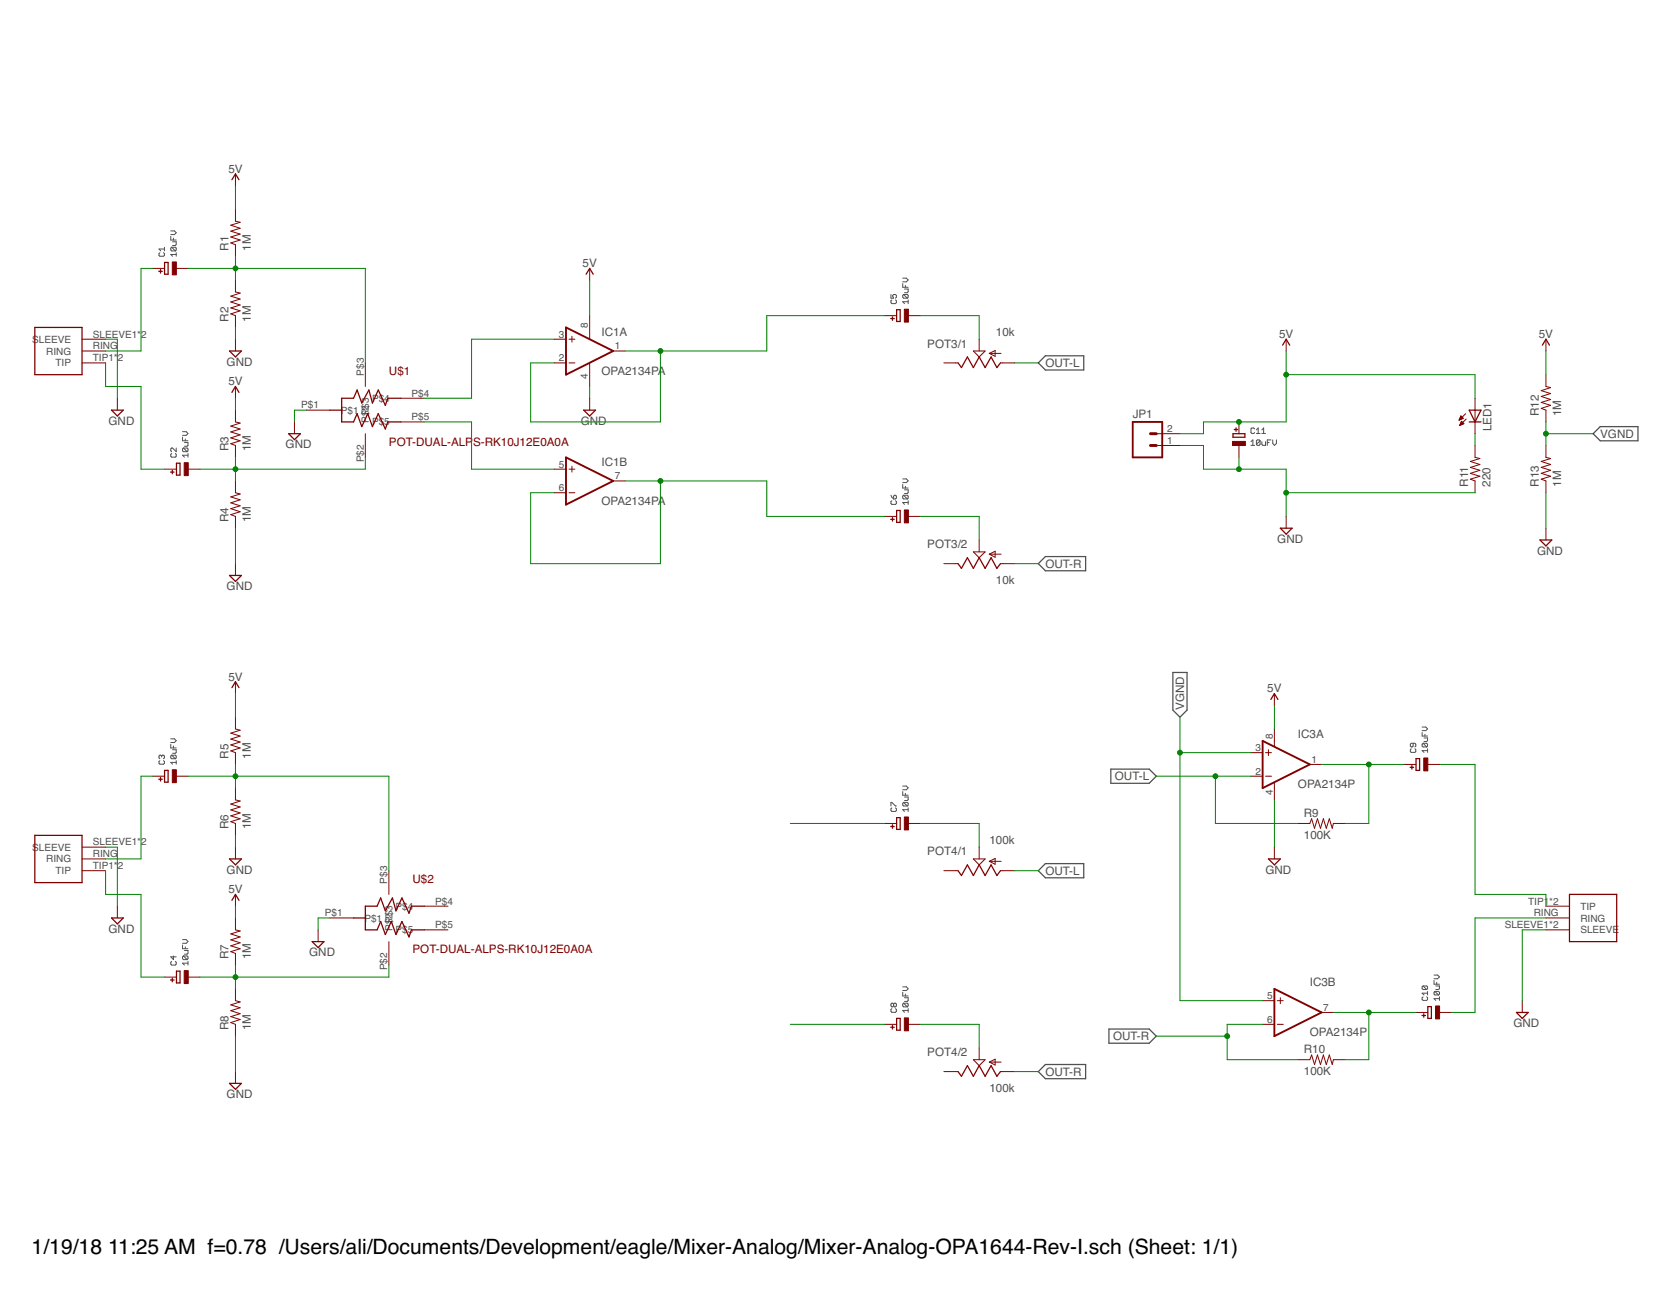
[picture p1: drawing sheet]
<svg xmlns="http://www.w3.org/2000/svg" width="279mm" height="216mm" viewBox="0 0 279 216" stroke-linecap="round" stroke-linejoin="round" font-family="sans-serif">
<g fill="none" stroke="#505050" stroke-width=".17">
<path d="M28.6 39.5v.6h.9M28.6 38.6h.6l.3 .3-.3 .3h-.6M29 39.8v.3M26.7 42.2l-.1 .2v.3l.1 .1h.6l.2-.1v-.3l-.2-.2M27.5 41.3v.6M27.5 41.6h-.9l.3 .3M28.7 41.3h.6l.2 .2v.3l-.2 .1M28.7 41.3l-.1 .2v.3l.1 .1h.6M28.7 41.3l.6 .6M28.9 40.4h.6v.5l-.2 .1h-.4M29.5 42.5h-.9l.3 .3M29.5 42.2v.6"/>
<path d="M149 49.2v.6h.4l-.1-.4 .1-.2h.3l.2 .2v.3l-.2 .1M149.1 50.1l-.1 .2v.3l.1 .1h.6l.2-.1v-.3l-.2-.2M150.9 47.4v.6h.9M150.9 46.5h.7l.2 .3-.2 .3h-.7M151.1 49.2h.6l.1 .2v.3l-.1 .1M151.1 49.2l-.2 .2v.3l.2 .1h.6M151.1 49.2l.6 .6M151.2 48.3h.6v.4l-.1 .2h-.5M151.4 47.7v.3M151.8 50.4h-.9l.3 .3M151.8 50.1v.6M28.7 75.8l-.1 .1v.3l.1 .2h.6l.2-.2v-.3l-.2-.1"/>
<path d="M29.5 74.9v.6l-.6-.6-.3 .1v.3l.1 .2M30.5 73v.7h.9M30.5 72.1h.6l.3 .4-.3 .2h-.6M30.7 74.9h.6l.1 .1v.3l-.1 .2M30.7 74.9l-.2 .1v.3l.2 .2h.6M30.7 74.9l.6 .6M30.8 74h.6v.4l-.1 .2h-.5M31 73.4v.3M31.4 76.1h-.9l.3 .3M31.4 75.8v.6M209.2 73.8l.3-.3v.9M209.2 74.4h.6"/>
<path d="M209.8 71.7l-.2-.2h-.3l-.1 .2v.6l.1 .1h.3l.2-.1M210.1 72.4h.6M210.1 71.8l.3-.3v.9M210.7 73.7v.6l-.2 .1h-.3l-.1-.1M210.7 73.7l-.2-.2h-.3l-.1 .2v.6M210.7 73.7l-.6 .6M211 73.8v.5l.1 .1h.5v-.6M211 72.4h.6M211 71.8l.3-.3v.9M211.9 74h.3M212.5 73.5h-.6v.9M212.8 73.5v.6l.3 .3 .3-.3v-.6"/>
<path d="M149 82.8l.4 .6M149.1 83.7l-.1 .1v.3l.1 .2h.6l.2-.2v-.3l-.2-.1M149.4 82.9l.3-.1 .2 .1v.3l-.2 .2h-.3zM150.9 80.9v.7h.9M150.9 80h.7l.2 .3-.2 .3h-.7M151.1 82.8h.6l.1 .1v.3l-.1 .2M151.1 82.8l-.2 .1v.3l.2 .2h.6M151.1 82.8l.6 .6M151.2 81.9h.6v.4l-.1 .2h-.5M151.4 81.3v.3M151.8 83.7v.6M151.8 84h-.9l.3 .3"/>
<path d="M26.7 127.1l-.1 .2v.3l.1 .1h.6l.2-.1v-.3l-.2-.2M27 126.3l-.1-.1-.3 .1v.3l.1 .2M27 126.3l.2-.1 .3 .1v.3l-.2 .2M27 126.3v.2M28.6 124.4v.6h.9M28.6 123.5h.6l.3 .3-.3 .3h-.6M28.7 126.2h.6l.2 .1v.3l-.2 .2M28.7 126.2l-.1 .1v.3l.1 .2h.6M28.7 126.2l.6 .6M28.9 125.3h.6v.4l-.2 .2h-.4M29 124.7v.3M29.5 127.1v.6"/>
<path d="M29.5 127.4h-.9l.3 .3M149 134.7v-.6l.9 .6M149.1 135l-.1 .1v.3l.1 .2h.6l.2-.2v-.3l-.2-.1M150.9 132.3v.6h.9M150.9 131.4h.7l.2 .3-.2 .3h-.7M151.1 134.1h.6l.1 .1v.3l-.1 .2M151.1 134.1l-.2 .1v.3l.2 .2h.6M151.1 134.1l.6 .6M151.2 133.2h.6v.4l-.1 .2h-.5M151.4 132.6v.3M151.8 135v.6M151.8 135.3h-.9l.3 .3"/>
<path d="M236 125.1l-.2 .2v.3l.2 .1h.6l.1-.1v-.3l-.1-.2M236.3 124.2v.5l-.2 .1-.3-.1v-.3l.2-.2h.6l.1 .2v.3l-.1 .1M237.8 122.4v.6h.9M237.8 121.5h.6l.3 .3-.3 .3h-.6M238 124.2h.5l.2 .2v.3l-.2 .1M238 124.2l-.2 .2v.3l.2 .1h.5M238 124.2l.5 .6M238.1 123.3h.6v.5l-.2 .1h-.4M238.3 122.7v.3M238.7 125.4h-.9l.3 .3M238.7 125.1v.6M29 159.7v.7l-.4-.5h.9"/>
<path d="M30.5 157.9v.6h.9M30.5 157h.6l.3 .3-.3 .3h-.6M30.7 159.7h.6l.1 .2v.3l-.1 .2M30.7 159.7l-.2 .2v.3l.2 .2h.6M30.7 159.7l.6 .7M30.8 158.8h.6v.5l-.1 .1h-.5M31 158.2v.3M28.7 160.7l-.1 .1v.3l.1 .2h.6l.2-.2v-.3l-.2-.1M31.4 160.7v.6M31.4 161h-.9l.3 .3M149.1 168.6l-.1 .1v.3l.1 .2h.6l.2-.2v-.3l-.2-.1M149.4 167.8l-.1-.2-.3 .2v.3l.1 .2 .3-.2"/>
<path d="M149.4 167.8l.2-.2 .3 .2v.3l-.2 .2-.3-.2M149.4 167.8v.3M150.9 165.8v.6h.9M150.9 164.9h.7l.2 .3-.2 .3h-.7M151.1 167.6h.6l.1 .2v.3l-.1 .2M151.1 167.6l-.2 .2v.3l.2 .2h.6M151.1 167.6l.6 .7M151.2 166.7h.6v.5l-.1 .1h-.5M151.4 166.1v.3M151.8 168.6v.6M151.8 168.8h-.9l.3 .4M238 164.8h.5l.2 .1v.3l-.2 .2"/>
<path d="M238 166.6l-.2 .1v.3l.2 .2h.5l.2-.2v-.3l-.2-.1M238 164.8l-.2 .1v.3l.2 .2h.5M238 164.8l.5 .6M238.7 165.7v.6M238.7 166h-.9l.3 .3M239.8 163.9v.6h.9M239.8 162.9h.6l.3 .3-.3 .4h-.6M239.9 165.7h.6l.2 .1v.3l-.2 .2M239.9 165.7l-.1 .1v.3l.1 .2h.6M239.9 165.7l.6 .6M240.1 164.8h.6v.4l-.2 .2h-.4M240.2 164.1v.4"/>
<path d="M240.7 166.9h-.9l.3 .3M240.7 166.6v.6"/>
</g>
<path d="M173.6 60.6l1.2-1.1h6.4v2.3h-6.4zM266.4 72.5l1.2-1.2h6.3v2.4h-6.3zM173.6 94.2l1.2-1.2h6.7v2.4h-6.7zM196.1 112.4h2.4v6.3l-1.2 1.1-1.2-1.1zM185.7 128.5h6.5l1.1 1.2-1.1 1.2h-6.5zM173.6 145.5l1.2-1.2h6.4v2.4h-6.4zM173.6 179.1l1.2-1.2h6.7v2.4h-6.7zM185.4 172h6.8l1.1 1.1-1.1 1.2h-6.8z" fill="none" stroke="#505050" stroke-width=".21"/>
<g fill="none" stroke="#800000" stroke-width=".21">
<path d="M38.8 30l.6-.9 .6 .9M5.8 54.7h7.9v7.9h-7.9zM26.5 45.3h.6M26.8 45v.6M27.5 43.9h.6v1.9h-.6zM38.4 58.7h2l-1 .9zM98 45.8l.6-.9 .6 .9M148.9 53.2h.6M149.2 52.9v.6M149.9 51.8h.6v1.9h-.6zM214.5 57.7l.6-1 .5 1M257.9 57.7l.6-1 .6 1"/>
<path d="M18.6 68.5h2l-1 1zM28.5 78.9h.6M28.8 78.6v.6M29.5 77.4h.6v2h-.6zM38.8 65.6l.6-1 .6 1M48.3 72.5h1.9l-1 1zM55.2 68.5h1.9M67 66.5h-2.2l-.4 1.2-1.2-2.5-.9 2.2-.6-2.2-1.2 2.2-.8-2.2-.6 1.3h-2v4h2l.6-1.4 .8 2.2 1-2.2 .8 2.2 .9-2.2 1.2 2.6 .4-1.2h2.2M97.6 68.5h2l-1 1zM160.2 60.6l.6 .8 1-1.8 1 1.8 .9-1.8 1 1.8 1-1.8 1 1.8 .6-.8M206.2 72.5h2v.6h-2zM206.4 71.8h.6"/>
<path d="M206.7 71.5v.6M245.7 68.5h1.9l-1 2zM245.7 70.5h1.9M38.4 96.2h2l-1 1zM148.9 86.8h.6M149.2 86.5v.6M149.9 85.3h.6v2h-.6zM160.2 94.2l.6 .8 1-1.8 1 1.8 .9-1.8 1 1.8 1-1.8 1 1.8 .6-.8M214.1 88.3h1.9l-.9 1zM257.5 90.2h2l-1 1zM38.8 114.9l.6-1 .6 1M212.5 116.9l.6-1 .6 1"/>
<path d="M5.8 139.6h7.9v7.9h-7.9zM26.5 130.2h.6M26.8 129.9v.6M27.5 128.7h.6v2h-.6zM148.9 138.1h.6M149.2 137.8v.6M149.9 136.6h.6v2h-.6zM235.8 128.2h.6M236.1 127.9v.6M236.8 126.8h.6v1.9h-.6zM18.6 153.4h2l-1 1zM38.4 143.5h2l-1 1z"/>
<path d="M38.8 150.5l.6-1 .6 1M52.2 157.4h2l-1 .9zM59.1 153.4h2M71 151.4h-2.2l-.4 1.2-1.2-2.5-1 2.1-.6-2.1-1.2 2.1-.8-2.1-.5 1.3h-2v4h2l.5-1.4 .8 2.2 1-2.2 .8 2.2 1-2.2 1.2 2.6 .4-1.2h2.2M160.2 145.5l.6 .8 1-1.8 1 1.8 .9-1.8 1 1.8 1-1.8 1 1.8 .6-.8M212.1 143.5h2l-1 1zM262.4 149.5h7.9v7.9h-7.9zM28.5 163.8h.6M28.8 163.5v.6M29.5 162.3h.6v2h-.6zM148.9 171.7h.6M149.2 171.4v.6"/>
<path d="M149.9 170.2h.6v1.9h-.6zM160.2 179.1l.6 .8 1-1.8 1 1.8 .9-1.8 1 1.8 1-1.8 1 1.8 .6-.8M237.8 169.7h.6M238.1 169.4v.6M238.7 168.2h.6v2h-.6zM253.6 169.2h1.9l-1 1zM38.4 181h2l-1 1z"/>
</g>
<g fill="none" stroke="#800000" stroke-width=".17">
<path d="M39.4 29.1v1.9M39.4 35v2l.8 .1-1.6 .5 1.6 .5-1.6 .5 1.6 .5-1.6 .5 1.6 .5-1.6 .5 .8 .3v2M13.7 58.7h4M13.7 56.7h4M25.5 44.9h2M29.5 44.9h2M39.4 46.8v2l.8 .2-1.6 .5 1.6 .5-1.6 .5 1.6 .5-1.6 .5 1.6 .4-1.6 .6 .8 .2v2M39.4 56.7v2M92.7 56.7h1.9M95.1 56.7h1M95.6 56.2v1M98.6 44.9v1.9"/>
<path d="M98.6 52.7v4M102.5 58.7h2M147.9 52.7h2M151.9 52.7h2M162.8 58.7h1.9l-1 .9zM163.7 56.7v2M165.4 59.1h2M165.4 59.1l1-.5v.9zM215.1 56.7v2M258.5 56.7v2M13.7 60.6h4M19.6 66.5v2"/>
<path d="M27.5 78.4h2M31.5 78.4h1.9M39.4 64.6v1.9M39.4 68.5v2l.8 .2-1.6 .5 1.6 .5-1.6 .5 1.6 .5-1.6 .5 1.6 .5-1.6 .4 .8 .3v2M49.2 70.5v2M51.2 68.5h4M61.1 60.6v4M61.1 72.5v3.9M67 66.5h4M67 70.5h4M92.7 60.6h1.9M92.7 78.4h1.9"/>
<path d="M95.1 60.6h1M95.1 78.4h1M95.6 77.9v1M98.6 60.6v4M98.6 66.5v2M157.8 60.6h2.4M167.3 60.6h2.4M193.3 74.4h4M193.3 72.5h4M207.2 70.5v2M207.2 74.4v2M244 70.1h.1"/>
<path d="M244.1 70h.2M244.1 70h.4M244.1 71.1h.1M244.1 69.9h.5M244.1 71h.2M244.2 69.8h.3M244.2 70.9h.3M244.2 70.8h.5M244.2 69.7h.3M244.2 69.6h.2M244.2 70.7h.5M244.3 69.5l-.3 .7"/>
<path d="M244.3 69.5l.4 .4-.7 .3M244.3 69.5h.1M244.3 70.7h.3M244.3 70.6h.2M244.3 70.5h.2M244.4 70.4l.4 .4-.7 .3zM245.1 69.1l-1.1 1.1M245.2 70l-1.1 1.1M246.6 66.5v6M246.6 74.4v2l.8 .2-1.5 .5 1.5 .5-1.5 .5 1.5 .5-1.5 .5 1.5 .5-1.5 .5 .7 .3v1.9M258.5 62.6v2l.8 .2-1.6 .5 1.6 .5-1.6 .5 1.6 .5-1.6 .4 1.6 .5-1.6 .5 .8 .3v2M258.5 74.4v2l.8 .2-1.6 .5 1.6 .5-1.6 .5 1.6 .5-1.6 .5 1.6 .5-1.6 .5 .8 .3v1.9"/>
<path d="M39.4 80.4v1.9l.8 .2-1.6 .5 1.6 .5-1.6 .5 1.6 .5-1.6 .5 1.6 .5-1.6 .5 .8 .3v2M39.4 94.2v2M92.7 82.3h1.9M95.1 82.3h1M102.5 80.4h2M147.9 86.3h2M151.9 86.3h2M157.8 94.2h2.4M162.8 92.2h1.9l-1 1zM163.7 90.2v2M165.4 92.6l1-.5v1zM165.4 92.6h2"/>
<path d="M167.3 94.2h2.4M215.1 86.3v2M258.5 88.3v1.9M39.4 113.9v2M39.4 119.8v2l.8 .2-1.6 .5 1.6 .5-1.6 .5 1.6 .5-1.6 .5 1.6 .5-1.6 .5 .8 .3v1.9M213.1 115.9v2M25.5 129.7h2M29.5 129.7h2M39.4 131.7v2l.8 .2-1.6 .5 1.6 .5-1.6 .4 1.6 .5-1.6 .5 1.6 .5-1.6 .5 .8 .3v2M147.9 137.6h2M151.9 137.6h2M209.1 125.8h2"/>
<path d="M209.1 129.7h2M211.6 125.8h1M211.6 129.7h1M212.1 125.3v1M213.1 121.8v2.9M213.1 130.8v2.9M217 137.6h2l.3-.8 .5 1.6 .5-1.6 .5 1.6 .5-1.6 .5 1.6 .5-1.6 .5 1.6 .1-.8h2M219 127.7h2M234.8 127.7h2M238.7 127.7h2M13.7 145.5h4M13.7 143.5h4"/>
<path d="M13.7 141.6h4M19.6 151.4v2M39.4 141.6v1.9M39.4 149.5v1.9M39.4 153.4v2l.8 .2-1.6 .5 1.6 .5-1.6 .5 1.6 .4-1.6 .6 1.6 .4-1.6 .5 .8 .3v2M53.2 155.4v2M55.2 153.4h3.9M65 145.5v4M65 157.4v3.9M71 151.4h3.9M71 155.4h3.9M157.8 145.5h2.4"/>
<path d="M162.8 143.5h1.9l-1 1zM163.7 141.6v1.9M165.4 143.9l1-.5v1zM165.4 143.9h2M167.3 145.5h2.4M213.1 141.6v1.9M258.5 151.4h3.9M258.5 153.4h3.9M258.5 155.4h3.9M27.5 163.3h2M31.5 163.3h1.9M39.4 165.2v2l.8 .2-1.6 .5 1.6 .5-1.6 .5 1.6 .5-1.6 .5 1.6 .5-1.6 .5 .8 .3v1.9"/>
<path d="M39.4 179.1v1.9M147.9 171.2h2M151.9 171.2h2M157.8 179.1h2.4M162.8 177.1h1.9l-1 1zM163.7 175.1v2M165.4 177.5l1-.5v1zM165.4 177.5h2M167.3 179.1h2.4M211.1 167.2h2M211.1 171.2h2M213.6 167.2h1"/>
<path d="M213.6 171.2h1M214.1 166.7v1M217 177.1h2l.3-.8 .5 1.6 .5-1.6 .5 1.6 .5-1.6 .5 1.6 .5-1.6 .5 1.6 .1-.8h2M221 169.2h1.9M236.8 169.2h1.9M240.7 169.2h2M254.5 167.2v2"/>
</g>
<path d="M94.6 54.7l7.9 4-7.9 3.9zM94.6 76.4l7.9 4-7.9 3.9zM189.4 70.5h4.9v5.9h-4.9zM211.1 123.8l7.9 3.9-7.9 4zM213.1 165.2l7.9 4-7.9 3.9z" fill="none" stroke="#800000" stroke-width=".32"/>
<path d="M192.4 72.5h.9M192.4 74.4h.9" fill="none" stroke="#800000" stroke-width=".49"/>
<g fill="#800000" stroke="#800000" stroke-width=".17">
<path d="M28.8 43.8h.7v2.1h-.7z"/>
<path d="M30.8 77.3h.7v2.2h-.7z"/>
<path d="M28.8 128.6h.7v2.2h-.7z"/>
<path d="M30.8 162.2h.7v2.2h-.7z"/>
<path d="M151.2 51.7h.7v2.1h-.7z"/>
<path d="M151.2 85.2h.7v2.2h-.7z"/>
<path d="M151.2 136.5h.7v2.2h-.7z"/>
<path d="M151.2 170.1h.7v2.2h-.7z"/>
<path d="M238.1 126.7h.6v2.1h-.6z"/>
<path d="M240 168.1h.7v2.2h-.7z"/>
<path d="M206.1 73.8h2.1v.6h-2.1z"/>
</g>
<g fill="none" stroke="#008000" stroke-width=".17">
<path d="M39.4 31v4M17.7 56.7h1.9v9.8M25.5 44.9h-1.9v13.8h-5.9M31.5 44.9h29.6v15.7M39.4 42.9v3.9M39.4 54.7v2M92.7 56.7h-13.9v9.8h-7.8M98.6 46.8v5.9M110.4 58.7v11.8h-21.7v-9.9h4M147.9 52.7h-19.7v6h-23.7M153.9 52.7h9.8v4M215.1 58.7v11.8h-13.9v2h-3.9"/>
<path d="M258.5 58.7v3.9M17.7 60.6v4h5.9v13.8h3.9M39.4 66.5v2M39.4 76.4v4M51.2 68.5h-2v2M61.1 76.4v2h-27.7M71 70.5h7.8v7.9h13.9M98.6 64.6v1.9M169.7 60.6h3.9M197.3 74.4h3.9v4h13.9v7.9M207.2 76.4v2M215.1 62.6h31.5v3.9"/>
<path d="M246.6 72.5v1.9M258.5 70.5v3.9M258.5 72.5h7.9M39.4 88.3v5.9M104.5 80.4h23.7v5.9h19.7M110.4 80.4v13.8h-21.7v-11.9h4M153.9 86.3h9.8v3.9M169.7 94.2h3.9M215.1 82.3h31.5M258.5 82.3v6M39.4 115.9v3.9M197.3 119.8v47.4h13.8"/>
<path d="M213.1 117.9v3.9M25.5 129.7h-1.9v13.8h-5.9M31.5 129.7h33.5v15.8M39.4 127.7v4M39.4 139.6v2M132.1 137.6h15.8M153.9 137.6h9.8v4M193.3 129.7h15.8M197.3 125.8h11.8M203.2 129.7v7.9h13.8M213.1 133.7v7.9M221 127.7h13.8"/>
<path d="M228.9 127.7v9.9h-4M240.7 127.7h5.9v21.8h11.9v1.9M17.7 141.6h1.9v9.8M17.7 145.5v4h5.9v13.8h3.9M39.4 151.4v2M55.2 153.4h-2v2M169.7 145.5h3.9M258.5 155.4h-4v11.8M258.5 153.4h-11.9v15.8h-3.9M39.4 161.3v3.9M39.4 173.1v6M65 161.3v2h-31.6"/>
<path d="M132.1 171.2h15.8M153.9 171.2h9.8v3.9M169.7 179.1h3.9M193.3 173.1h11.9M211.1 171.2h-5.9v5.9h11.8M222.9 169.2h13.9M228.9 169.2v7.9h-4"/>
</g>
<g fill="#008000" stroke="#008000" stroke-width=".17">
<circle cx="215.1" cy="82.3" r=".4"/>
<circle cx="207.2" cy="78.4" r=".4"/>
<circle cx="215.1" cy="62.6" r=".4"/>
<circle cx="207.2" cy="70.5" r=".4"/>
<circle cx="228.9" cy="127.7" r=".4"/>
<circle cx="228.9" cy="169.2" r=".4"/>
<circle cx="203.2" cy="129.7" r=".4"/>
<circle cx="205.2" cy="173.1" r=".4"/>
<circle cx="258.5" cy="72.5" r=".4"/>
<circle cx="197.3" cy="125.8" r=".4"/>
<circle cx="39.4" cy="78.4" r=".4"/>
<circle cx="110.4" cy="58.7" r=".4"/>
<circle cx="39.4" cy="129.7" r=".4"/>
<circle cx="39.4" cy="163.3" r=".4"/>
<circle cx="39.4" cy="44.9" r=".4"/>
<circle cx="110.4" cy="80.4" r=".4"/>
</g>
<g font-size="3.5">
<text x="5.3" y="209.6">1/19/18</text>
<text x="18.1" y="209.6">11:25 AM f=0.78 /Users/ali/Documents/Development/eagle/Mixer-Analog/Mixer-Analog-OPA1644-Rev-I.sch (Sheet: 1/1)</text>
</g>
<g font-size="1.9" fill="#505050">
<text x="38.2" y="28.9">5V</text>
<text x="38.2" y="41.9" transform="rotate(-90 38.2 41.9)">R1</text>
<text x="41.9" y="41.9" transform="rotate(-90 41.9 41.9)">1M</text>
<text x="97.4" y="44.6">5V</text>
<text x="38.2" y="53.7" transform="rotate(-90 38.2 53.7)">R2</text>
<text x="41.9" y="53.7" transform="rotate(-90 41.9 53.7)">1M</text>
<text x="100.6" y="56.2">IC1A</text>
<text x="155.1" y="58.1">POT3/1</text>
<text x="166.5" y="56.1">10k</text>
<text x="213.9" y="56.5">5V</text>
<text x="257.3" y="56.5">5V</text>
<text x="37.9" y="61.1">GND</text>
<text x="38.2" y="64.4">5V</text>
<text x="100.6" y="62.6">OPA2134PA</text>
<text x="174.8" y="61.3">OUT-L</text>
<text x="18.2" y="71">GND</text>
<text x="97.1" y="71">GND</text>
<text x="189.4" y="69.9">JP1</text>
<text x="257.3" y="69.5" transform="rotate(-90 257.3 69.5)">R12</text>
<text x="261.1" y="69.5" transform="rotate(-90 261.1 69.5)">1M</text>
<text x="38.2" y="75.4" transform="rotate(-90 38.2 75.4)">R3</text>
<text x="41.9" y="75.4" transform="rotate(-90 41.9 75.4)">1M</text>
<text x="47.8" y="74.9">GND</text>
<text x="100.6" y="77.9">IC1B</text>
<text x="249.4" y="72.1" transform="rotate(-90 249.4 72.1)">LED1</text>
<text x="267.6" y="73.2">VGND</text>
<text x="245.5" y="81.4" transform="rotate(-90 245.5 81.4)">R11</text>
<text x="249.2" y="81.4" transform="rotate(-90 249.2 81.4)">220</text>
<text x="257.3" y="81.4" transform="rotate(-90 257.3 81.4)">R13</text>
<text x="261.1" y="81.4" transform="rotate(-90 261.1 81.4)">1M</text>
<text x="38.2" y="87.3" transform="rotate(-90 38.2 87.3)">R4</text>
<text x="41.9" y="87.3" transform="rotate(-90 41.9 87.3)">1M</text>
<text x="100.6" y="84.3">OPA2134PA</text>
<text x="155.1" y="91.6">POT3/2</text>
<text x="174.8" y="94.9">OUT-R</text>
<text x="213.6" y="90.7">GND</text>
<text x="257" y="92.7">GND</text>
<text x="37.9" y="98.6">GND</text>
<text x="166.5" y="97.5">10k</text>
<text x="38.2" y="113.7">5V</text>
<text x="198" y="118.7" transform="rotate(-90 198 118.7)">VGND</text>
<text x="211.9" y="115.7">5V</text>
<text x="217" y="123.3">IC3A</text>
<text x="38.2" y="126.8" transform="rotate(-90 38.2 126.8)">R5</text>
<text x="41.9" y="126.8" transform="rotate(-90 41.9 126.8)">1M</text>
<text x="186.4" y="130.4">OUT-L</text>
<text x="217" y="131.7">OPA2134P</text>
<text x="218" y="136.4">R9</text>
<text x="38.2" y="138.6" transform="rotate(-90 38.2 138.6)">R6</text>
<text x="41.9" y="138.6" transform="rotate(-90 41.9 138.6)">1M</text>
<text x="155.1" y="142.9">POT4/1</text>
<text x="165.4" y="141">100k</text>
<text x="218" y="140.2">100K</text>
<text x="37.9" y="146">GND</text>
<text x="38.2" y="149.3">5V</text>
<text x="174.8" y="146.2">OUT-L</text>
<text x="211.6" y="146">GND</text>
<text x="18.2" y="155.9">GND</text>
<text x="38.2" y="160.3" transform="rotate(-90 38.2 160.3)">R7</text>
<text x="41.9" y="160.3" transform="rotate(-90 41.9 160.3)">1M</text>
<text x="51.7" y="159.8">GND</text>
<text x="219" y="164.8">IC3B</text>
<text x="38.2" y="172.2" transform="rotate(-90 38.2 172.2)">R8</text>
<text x="41.9" y="172.2" transform="rotate(-90 41.9 172.2)">1M</text>
<text x="186.1" y="173.8">OUT-R</text>
<text x="219" y="173.1">OPA2134P</text>
<text x="253.1" y="171.7">GND</text>
<text x="155.1" y="176.5">POT4/2</text>
<text x="174.8" y="179.8">OUT-R</text>
<text x="218" y="179.7">100K</text>
<text x="218" y="175.9">R10</text>
<text x="37.9" y="183.5">GND</text>
<text x="165.4" y="182.4">100k</text>
</g>
<g font-size="1.9" fill="#800000">
<text x="65" y="62.6">U$1</text>
<text x="65" y="74.5">POT-DUAL-ALP</text>
<text x="79.1" y="74.5">S-RK10J12E0A0A</text>
<text x="69" y="147.5">U$2</text>
<text x="69" y="159.3">POT-DUAL-ALPS-RK10J12E0A0A</text>
</g>
<g font-size="1.7" fill="#505050">
<text x="5.4" y="57.3">SLEEVE</text>
<text x="7.7" y="59.3">RING</text>
<text x="15.5" y="58.4">RING</text>
<text x="15.5" y="56.4">SLEEVE1*</text>
<text x="23.6" y="56.4">2</text>
<text x="93.4" y="56.4">3</text>
<text x="98.3" y="54.9" transform="rotate(-90 98.3 54.9)">8</text>
<text x="102.8" y="58.4">1</text>
<text x="9.3" y="61.2">TIP</text>
<text x="15.5" y="60.4">TIP1*</text>
<text x="19.7" y="60.4">2</text>
<text x="60.8" y="62.8" transform="rotate(-90 60.8 62.8)">P$3</text>
<text x="93.4" y="60.4">2</text>
<text x="98.3" y="63.4" transform="rotate(-90 98.3 63.4)">4</text>
<text x="50.4" y="68.3">P$1</text>
<text x="57" y="69.1">P$1</text>
<text x="61.7" y="70.7" transform="rotate(-90 61.7 70.7)">P$2</text>
<text x="61.7" y="69.4" transform="rotate(-90 61.7 69.4)">P$3</text>
<text x="62.2" y="67.1">P$4</text>
<text x="62.2" y="71.1">P$5</text>
<text x="68.8" y="66.3">P$4</text>
<text x="68.8" y="70.2">P$5</text>
<text x="60.8" y="77.3" transform="rotate(-90 60.8 77.3)">P$2</text>
<text x="195.2" y="74.2">1</text>
<text x="195.2" y="72.2">2</text>
<text x="93.4" y="82.1">6</text>
<text x="93.4" y="78.1">5</text>
<text x="102.8" y="80.1">7</text>
<text x="209.9" y="125.5">3</text>
<text x="212.8" y="123.5" transform="rotate(-90 212.8 123.5)">8</text>
<text x="209.9" y="129.4">2</text>
<text x="219.3" y="127.5">1</text>
<text x="212.8" y="132.9" transform="rotate(-90 212.8 132.9)">4</text>
<text x="5.4" y="142.2">SLEEVE</text>
<text x="15.5" y="143.3">RING</text>
<text x="15.5" y="141.3">SLEEVE1*</text>
<text x="23.6" y="141.3">2</text>
<text x="7.7" y="144.1">RING</text>
<text x="9.3" y="146.1">TIP</text>
<text x="15.5" y="145.2">TIP1*</text>
<text x="19.7" y="145.2">2</text>
<text x="64.8" y="147.6" transform="rotate(-90 64.8 147.6)">P$3</text>
<text x="54.3" y="153.1">P$1</text>
<text x="60.9" y="154">P$1</text>
<text x="65.6" y="155.5" transform="rotate(-90 65.6 155.5)">P$2</text>
<text x="65.6" y="154.3" transform="rotate(-90 65.6 154.3)">P$3</text>
<text x="66.2" y="152">P$4</text>
<text x="66.2" y="156">P$5</text>
<text x="72.8" y="151.2">P$4</text>
<text x="72.8" y="155.1">P$5</text>
<text x="251.6" y="155.1">SLEEVE1*2</text>
<text x="255.5" y="151.2">TIP1*2</text>
<text x="256.4" y="153.1">RING</text>
<text x="264.2" y="152">TIP</text>
<text x="264.2" y="154">RING</text>
<text x="264.2" y="156">SLEEVE</text>
<text x="64.8" y="162.2" transform="rotate(-90 64.8 162.2)">P$2</text>
<text x="211.9" y="166.9">5</text>
<text x="211.9" y="170.9">6</text>
<text x="221.3" y="168.9">7</text>
</g>
</svg>
